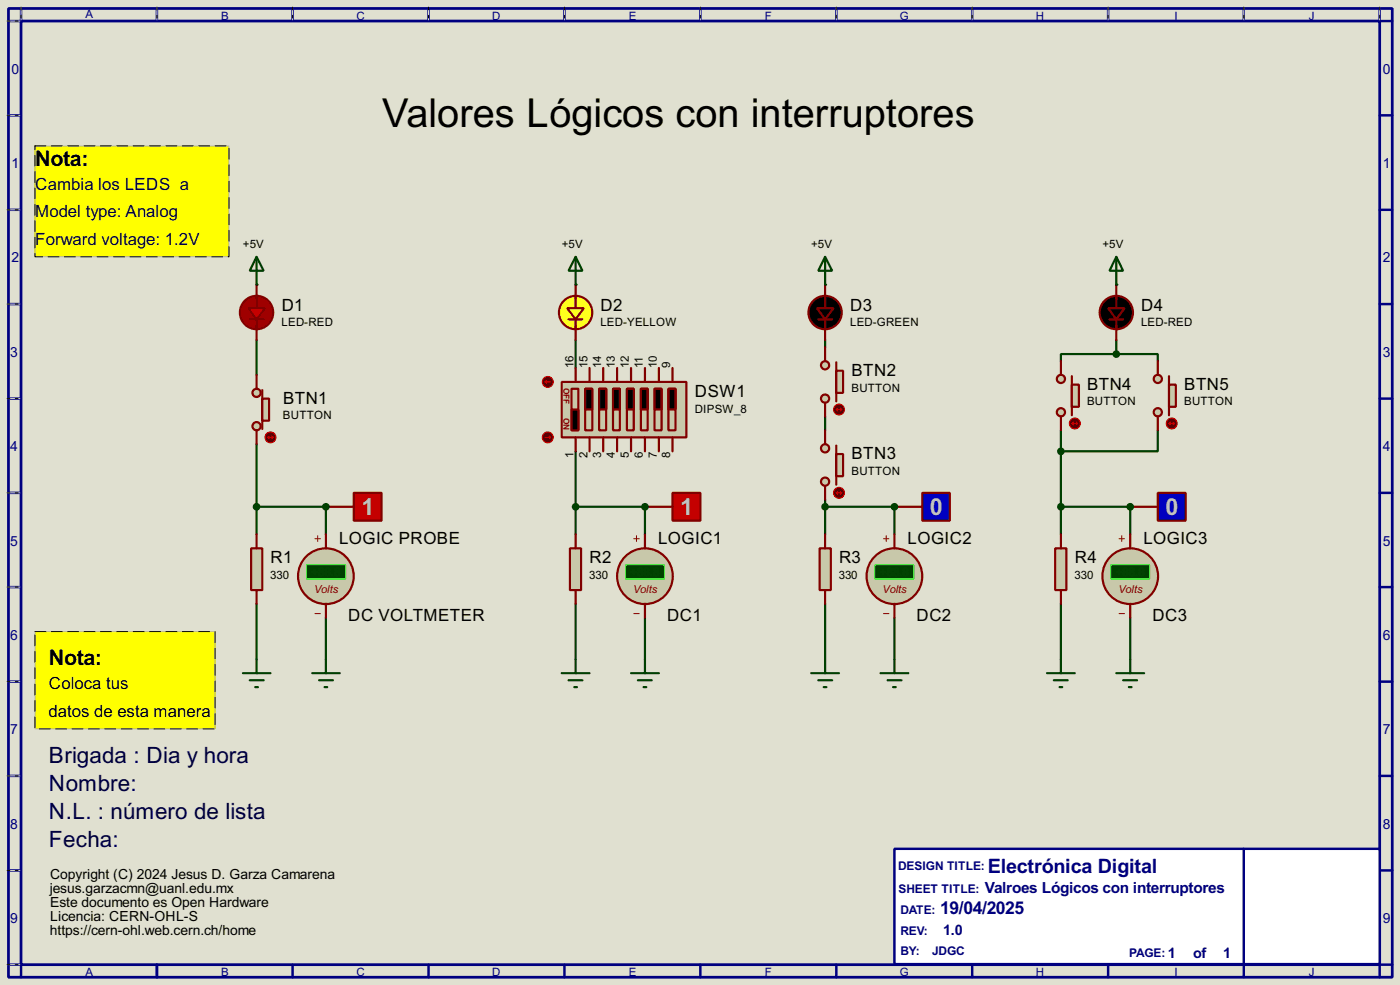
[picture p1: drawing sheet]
<svg xmlns="http://www.w3.org/2000/svg" width="256mm" height="180mm" viewBox="0 0 256 180" stroke-linecap="round" stroke-linejoin="round" font-family="sans-serif">
<path d="M0 0h256.5v180.3h-256.5z" fill="#e0e0d0"/>
<path d="M1.6 1.6h253.5v177.3h-253.5zM3.9 3.9h248.9v172.7h-248.9z" fill="none" stroke="#000080" stroke-width=".5"/>
<g fill="none" stroke="#000080" stroke-width=".45">
<path d="M3.9 1.6v2.3h-2.3M28.8 1.6v2.3M53.6 1.6v2.3M78.5 1.6v2.3M103.4 1.6v2.3M128.3 1.6v2.3M153.2 1.6v2.3M178.1 1.6v2.3M203 1.6v2.3M227.9 1.6v2.3M252.8 1.6v2.3h2.3M1.6 21.1h2.3"/>
<path d="M1.6 38.4h2.3M252.8 21.1h2.3M252.8 38.4h2.3M1.6 55.7h2.3M252.8 55.7h2.3M1.6 73h2.3M252.8 73h2.3M1.6 90.2h2.3M252.8 90.2h2.3M1.6 107.5h2.3M252.8 107.5h2.3M1.6 124.8h2.3"/>
<path d="M252.8 124.8h2.3M1.6 142h2.3M1.6 159.3h2.3M252.8 142h2.3M252.8 159.3h2.3M1.6 176.6h2.3v2.3M28.8 176.6v2.3M53.6 176.6v2.3M78.5 176.6v2.3M103.4 176.6v2.3M128.3 176.6v2.3M153.2 176.6v2.3"/>
<path d="M178.1 176.6v2.3M203 176.6v2.3M227.9 176.6v2.3M255.1 176.6h-2.3v2.3"/>
</g>
<g fill="none" stroke="#e0e0d0" stroke-width=".18">
<path d="M1.3 3.9h2.3M3.9 1.3v2.3M28.8 1.3v2.3M53.6 1.3v2.3M78.5 1.3v2.3M103.4 1.3v2.3M128.3 1.3v2.3M153.2 1.3v2.3M178.1 1.3v2.3M203 1.3v2.3M227.9 1.3v2.3M252.8 1.3v2.3"/>
<path d="M1.3 21.1h2.3M1.3 38.4h2.3M1.3 55.7h2.3M1.3 73h2.3M1.3 90.2h2.3M1.3 107.5h2.3M1.3 124.8h2.3M1.3 142h2.3M1.3 159.3h2.3M1.3 176.6h2.3"/>
</g>
<g fill="none" stroke="#000" stroke-width=".18" stroke-dasharray=".5 1">
<path d="M1.3 3.9h2.3M3.9 1.3v2.3M28.8 1.3v2.3M53.6 1.3v2.3M78.5 1.3v2.3M103.4 1.3v2.3M128.3 1.3v2.3M153.2 1.3v2.3M178.1 1.3v2.3M203 1.3v2.3M227.9 1.3v2.3M252.8 1.3v2.3"/>
<path d="M1.3 21.1h2.3M1.3 38.4h2.3M1.3 55.7h2.3M1.3 73h2.3M1.3 90.2h2.3M1.3 107.5h2.3M1.3 124.8h2.3M1.3 142h2.3M1.3 159.3h2.3M1.3 176.6h2.3"/>
</g>
<path d="M163.9 155.4h88.9v21.1h-88.9z" fill="#fff" stroke="#000080" stroke-width=".45"/>
<path d="M227.9 155.4v21.1" fill="none" stroke="#000080" stroke-width=".45"/>
<path d="M47 62.3v6.3M105.5 62.3v5.1M151.2 62.3v1.3M151.2 76.3v2.5M204.5 64.8h-10.1v1.3M204.5 64.8h7.6v1.3M204.5 62.3v2.5" fill="none" stroke="#004000" stroke-width=".4"/>
<g fill="#004000">
<circle cx="105.5" cy="52.1" r=".2"/>
<circle cx="151.2" cy="52.1" r=".2"/>
<circle cx="204.5" cy="52.1" r=".2"/>
</g>
<path d="M47 110.5v10.2" fill="none" stroke="#004000" stroke-width=".4"/>
<circle cx="47" cy="52.1" r=".2" fill="#004000"/>
<path d="M47 81.3v16.5M47 92.8h12.7" fill="none" stroke="#004000" stroke-width=".4"/>
<circle cx="59.7" cy="92.8" r=".2" fill="#004000"/>
<path d="M59.7 92.8v5M105.5 82.6v15.2M105.5 92.8h12.7M59.7 113.1v7.6M105.5 110.5v10.2" fill="none" stroke="#004000" stroke-width=".4"/>
<circle cx="118.2" cy="92.8" r=".2" fill="#004000"/>
<path d="M118.2 92.8v5M151.2 91.5v6.3M151.2 92.8h12.7M118.2 113.1v7.6M151.2 110.5v10.2" fill="none" stroke="#004000" stroke-width=".4"/>
<circle cx="163.9" cy="92.8" r=".2" fill="#004000"/>
<path d="M163.9 92.8v5M163.9 113.1v7.6M194.4 110.5v10.2" fill="none" stroke="#004000" stroke-width=".4"/>
<circle cx="207.1" cy="92.8" r=".2" fill="#004000"/>
<path d="M194.4 78.8v19M212.1 78.8v3.8h-17.7M194.4 92.8h12.7v5M207.1 113.1v7.6" fill="none" stroke="#004000" stroke-width=".4"/>
<path d="M6.4 115.6h33v17.8h-33z" fill-rule="evenodd" fill="#c8c8aa"/>
<path d="M6.4 115.6h33v17.8h-33z" fill-rule="evenodd" fill="#ff0"/>
<path d="M6.4 115.6h33v17.8h-33z" fill="none" stroke="#c8c8aa" stroke-width=".18"/>
<path d="M6.4 115.6h33v17.8h-33z" fill="none" stroke="#000" stroke-width=".18" stroke-dasharray="2 1"/>
<g fill="#c8c8aa" stroke="#800000" stroke-width=".4">
<circle cx="47" cy="78" r=".75"/>
<circle cx="47" cy="71.9" r=".75"/>
</g>
<path d="M48.1 71.4v7.1" fill="none" stroke="#800000" stroke-width=".4"/>
<path d="M48.1 73h1.2v4h-1.2z" fill="#c8c8aa" stroke="#800000" stroke-width=".4"/>
<path d="M47 68.6v2.6M47 78.8v2.5" fill="none" stroke="#800000" stroke-width=".4"/>
<circle cx="49.5" cy="80.1" r="1" fill="#400000" stroke="#f00" stroke-width=".2"/>
<path d="M49.3 79.8l-.2 .3M49.8 79.8l.3 .3M49.1 80.1h1M49.1 80.1l.2 .2M50.1 80.1l-.3 .2" fill="none" stroke="#f00" stroke-width=".2"/>
<circle cx="47" cy="57.2" r="3.1" fill="#a00" stroke="#800000" stroke-width=".4"/>
<path d="M45.8 58.5h2.5M47 54.2v2.2M47 58.5v1.8" fill="none" stroke="#800000" stroke-width=".4"/>
<path d="M45.5 56.4h3.1l-1.6 2.1z" fill="#ea0000" stroke="#800000" stroke-width=".4"/>
<path d="M47 52.1v2.6M47 59.7v2.6" fill="none" stroke="#800000" stroke-width=".4"/>
<circle cx="105.4" cy="57.2" r="3.1" fill="#ffff1c" stroke="#800000" stroke-width=".4"/>
<path d="M104.2 58.5h2.5M105.5 54.2v2.2M105.5 58.5v1.8" fill="none" stroke="#800000" stroke-width=".4"/>
<path d="M103.9 56.4h3.1l-1.5 2.1z" fill="#ffff2f" stroke="#800000" stroke-width=".4"/>
<path d="M105.5 52.1v2.6M105.5 59.7v2.6M149.9 58.5h2.6M151.2 52.1v4.3M151.2 58.5v3.8M203.3 58.5h2.5M204.5 52.1v4.3M204.5 58.5v3.8" fill="none" stroke="#800000" stroke-width=".4"/>
<g fill="#000" stroke="#800000" stroke-width=".4">
<path d="M149.7 56.4h3l-1.5 2.1zM203 56.4h3l-1.5 2.1z"/>
<circle cx="151.1" cy="57.2" r="3.1"/>
<circle cx="204.5" cy="57.2" r="3.1"/>
</g>
<g fill="#c8c8aa" stroke="#800000" stroke-width=".4">
<circle cx="151.1" cy="73" r=".75"/>
<circle cx="151.1" cy="66.9" r=".75"/>
</g>
<path d="M153.2 66.3v7.2" fill="none" stroke="#800000" stroke-width=".4"/>
<path d="M153.2 67.9h1.3v4h-1.3z" fill="#c8c8aa" stroke="#800000" stroke-width=".4"/>
<path d="M151.2 63.6v2.5M151.2 73.7v2.6" fill="none" stroke="#800000" stroke-width=".4"/>
<circle cx="153.7" cy="75" r="1" fill="#400000" stroke="#f00" stroke-width=".2"/>
<path d="M153.2 75h1M153.2 75l.3 .2M153.5 74.7l-.3 .3M154 74.7l.2 .3M154.2 75l-.2 .2" fill="none" stroke="#f00" stroke-width=".2"/>
<g fill="#c8c8aa" stroke="#800000" stroke-width=".4">
<circle cx="151.1" cy="88.2" r=".75"/>
<circle cx="151.1" cy="82.1" r=".75"/>
</g>
<path d="M153.2 81.6v7.1" fill="none" stroke="#800000" stroke-width=".4"/>
<path d="M153.2 83.1h1.3v4.1h-1.3z" fill="#c8c8aa" stroke="#800000" stroke-width=".4"/>
<path d="M151.2 78.8v2.5M151.2 89v2.5" fill="none" stroke="#800000" stroke-width=".4"/>
<circle cx="153.7" cy="90.2" r="1" fill="#400000" stroke="#f00" stroke-width=".2"/>
<path d="M153.2 90.2h1M153.2 90.2l.3 .3M153.5 90l-.3 .2M154 90l.2 .2M154.2 90.2l-.2 .3" fill="none" stroke="#f00" stroke-width=".2"/>
<g fill="#c8c8aa" stroke="#800000" stroke-width=".4">
<circle cx="194.3" cy="75.5" r=".75"/>
<circle cx="194.3" cy="69.4" r=".75"/>
</g>
<path d="M196.4 68.9v7.1" fill="none" stroke="#800000" stroke-width=".4"/>
<path d="M196.4 70.4h1.3v4.1h-1.3z" fill="#c8c8aa" stroke="#800000" stroke-width=".4"/>
<path d="M194.4 66.1v2.5M194.4 76.3v2.5" fill="none" stroke="#800000" stroke-width=".4"/>
<circle cx="196.9" cy="77.5" r="1" fill="#400000" stroke="#f00" stroke-width=".2"/>
<path d="M196.4 77.5h1M196.4 77.5l.3 .3M196.7 77.3l-.3 .2M197.2 77.3l.2 .2M197.4 77.5l-.2 .3" fill="none" stroke="#f00" stroke-width=".2"/>
<g fill="#c8c8aa" stroke="#800000" stroke-width=".4">
<circle cx="212.1" cy="75.5" r=".75"/>
<circle cx="212.1" cy="69.4" r=".75"/>
</g>
<path d="M214.2 68.9v7.1" fill="none" stroke="#800000" stroke-width=".4"/>
<path d="M214.2 70.4h1.2v4.1h-1.2z" fill="#c8c8aa" stroke="#800000" stroke-width=".4"/>
<path d="M212.1 66.1v2.5M212.1 76.3v2.5" fill="none" stroke="#800000" stroke-width=".4"/>
<circle cx="214.6" cy="77.5" r="1" fill="#400000" stroke="#f00" stroke-width=".2"/>
<path d="M214.2 77.5h1M214.2 77.5l.2 .3M214.4 77.3l-.2 .2M214.9 77.3l.3 .2M215.2 77.5l-.3 .3" fill="none" stroke="#f00" stroke-width=".2"/>
<path d="M46 100.4h2.1v7.6h-2.1z" fill="#c8c8aa" stroke="#800000" stroke-width=".4"/>
<path d="M47 97.8v2.6M47 108v2.5" fill="none" stroke="#800000" stroke-width=".4"/>
<circle cx="204.5" cy="64.8" r=".5" fill="#004000" stroke="#004000" stroke-width=".4"/>
<path d="M102.9 69.9h22.9v10.2h-22.9z" fill="#c8c8aa" stroke="#800000" stroke-width=".4"/>
<g fill="none" stroke="#800000" stroke-width=".4">
<path d="M104.7 71.2h1.3v7.6h-1.3zM105.5 67.4v2.5M107.2 71.2h1.3v7.6h-1.3zM108 67.4v2.5M109.8 71.2h1.3v7.6h-1.3zM110.5 67.4v2.5M112.3 71.2h1.3v7.6h-1.3zM113.1 67.4v2.5M114.9 71.2h1.2v7.6h-1.2zM115.6 67.4v2.5M117.4 71.2h1.3v7.6h-1.3zM118.2 67.4v2.5"/>
<path d="M119.9 71.2h1.3v7.6h-1.3zM120.7 67.4v2.5M122.5 71.2h1.3v7.6h-1.3zM123.2 67.4v2.5M105.5 80.1v2.5M108 80.1v2.5M110.5 80.1v2.5M113.1 80.1v2.5M115.6 80.1v2.5M118.2 80.1v2.5M120.7 80.1v2.5M123.2 80.1v2.5"/>
</g>
<path d="M104.7 75h1.3v3.8h-1.3zM107.2 71.2h1.3v3.8h-1.3zM109.8 71.2h1.3v3.8h-1.3zM112.3 71.2h1.3v3.8h-1.3zM114.9 71.2h1.2v3.8h-1.2zM117.4 71.2h1.3v3.8h-1.3zM119.9 71.2h1.3v3.8h-1.3zM122.5 71.2h1.3v3.8h-1.3z" fill="#000" stroke="#800000" stroke-width=".4"/>
<circle cx="100.3" cy="69.9" r="1" fill="#400000" stroke="#f00" stroke-width=".2"/>
<path d="M99.9 69.9l.2 .3M99.9 69.9h1M100.1 69.7l-.2 .2" fill="none" stroke="#f00" stroke-width=".2"/>
<circle cx="100.3" cy="80.1" r="1" fill="#400000" stroke="#f00" stroke-width=".2"/>
<path d="M100.6 79.8l.3 .3M99.9 80.1h1M100.9 80.1l-.3 .2" fill="none" stroke="#f00" stroke-width=".2"/>
<path d="M105.5 47l1.2 2.6h-2.5zM105.5 47v5.1M151.2 47l1.3 2.6h-2.6zM151.2 47v5.1M204.5 47l1.3 2.6h-2.5zM204.5 47v5.1M44.5 123.2h5.1M45.8 124.5h2.5M46.8 125.8h.5M47 120.7v2.5" fill="none" stroke="#004000" stroke-width=".4"/>
<path d="M6.4 26.7h35.6v20.3h-35.6z" fill-rule="evenodd" fill="#c8c8aa"/>
<path d="M6.4 26.7h35.6v20.3h-35.6z" fill-rule="evenodd" fill="#ff0"/>
<path d="M6.4 26.7h35.6v20.3h-35.6z" fill="none" stroke="#c8c8aa" stroke-width=".18"/>
<path d="M6.4 26.7h35.6v20.3h-35.6z" fill="none" stroke="#000" stroke-width=".18" stroke-dasharray="2 1"/>
<path d="M64.8 90.2h5.1v5.1h-5.1z" fill-rule="evenodd" fill="#c00000" stroke="#800000" stroke-width=".4"/>
<path d="M59.7 92.8h5.1" fill="none" stroke="#800000" stroke-width=".4"/>
<circle cx="59.7" cy="105.5" r="5.1" fill="#c8c8aa" stroke="#800000" stroke-width=".4"/>
<path d="M57.7 98.6h1M58.2 98.1v1M57.7 112.3h1" fill="none" stroke="#800000" stroke-width=".18"/>
<path d="M56.2 103.4h7.1v2.6h-7.1z" fill="#004000" stroke="#0f0" stroke-width=".2"/>
<path d="M59.7 97.8v2.6M59.7 110.5v2.6" fill="none" stroke="#800000" stroke-width=".4"/>
<path d="M47 47l1.3 2.6h-2.5zM47 47v5.1M57.2 123.2h5.1M58.5 124.5h2.5M59.5 125.8h.5M59.7 120.7v2.5" fill="none" stroke="#004000" stroke-width=".4"/>
<g fill="#004000" stroke="#004000" stroke-width=".4">
<circle cx="47" cy="92.8" r=".5"/>
<circle cx="59.7" cy="92.8" r=".5"/>
</g>
<path d="M104.4 100.4h2.1v7.6h-2.1z" fill="#c8c8aa" stroke="#800000" stroke-width=".4"/>
<path d="M105.5 97.8v2.6M105.5 108v2.5" fill="none" stroke="#800000" stroke-width=".4"/>
<path d="M102.9 123.2h5.1M104.2 124.5h2.5M105.2 125.8h.5M105.5 120.7v2.5" fill="none" stroke="#004000" stroke-width=".4"/>
<path d="M123.2 90.2h5.1v5.1h-5.1z" fill-rule="evenodd" fill="#c00000" stroke="#800000" stroke-width=".4"/>
<path d="M118.2 92.8h5" fill="none" stroke="#800000" stroke-width=".4"/>
<circle cx="118.1" cy="105.5" r="5.1" fill="#c8c8aa" stroke="#800000" stroke-width=".4"/>
<path d="M116.1 98.6h1M116.6 98.1v1M116.1 112.3h1" fill="none" stroke="#800000" stroke-width=".18"/>
<path d="M114.6 103.4h7.1v2.6h-7.1z" fill="#004000" stroke="#0f0" stroke-width=".2"/>
<path d="M118.2 97.8v2.6M118.2 110.5v2.6" fill="none" stroke="#800000" stroke-width=".4"/>
<g fill="#004000" stroke="#004000" stroke-width=".4">
<circle cx="105.4" cy="92.8" r=".5"/>
<circle cx="118.1" cy="92.8" r=".5"/>
</g>
<path d="M115.6 123.2h5.1M116.9 124.5h2.5M117.9 125.8h.5M118.2 120.7v2.5" fill="none" stroke="#004000" stroke-width=".4"/>
<path d="M150.2 100.4h2v7.6h-2z" fill="#c8c8aa" stroke="#800000" stroke-width=".4"/>
<path d="M151.2 97.8v2.6M151.2 108v2.5" fill="none" stroke="#800000" stroke-width=".4"/>
<path d="M148.6 123.2h5.1M149.9 124.5h2.6M150.9 125.8h.5M151.2 120.7v2.5" fill="none" stroke="#004000" stroke-width=".4"/>
<path d="M169 90.2h5v5.1h-5z" fill-rule="evenodd" fill="#0000c0" stroke="#800000" stroke-width=".4"/>
<path d="M163.9 92.8h5.1" fill="none" stroke="#800000" stroke-width=".4"/>
<circle cx="163.8" cy="105.5" r="5.1" fill="#c8c8aa" stroke="#800000" stroke-width=".4"/>
<path d="M161.9 98.6h1M162.4 98.1v1M161.9 112.3h1" fill="none" stroke="#800000" stroke-width=".18"/>
<path d="M160.3 103.4h7.1v2.6h-7.1z" fill="#004000" stroke="#0f0" stroke-width=".2"/>
<path d="M163.9 97.8v2.6M163.9 110.5v2.6" fill="none" stroke="#800000" stroke-width=".4"/>
<g fill="#004000" stroke="#004000" stroke-width=".4">
<circle cx="151.1" cy="92.8" r=".5"/>
<circle cx="163.8" cy="92.8" r=".5"/>
</g>
<path d="M161.3 123.2h5.1M162.6 124.5h2.6M163.6 125.8h.5M163.9 120.7v2.5" fill="none" stroke="#004000" stroke-width=".4"/>
<path d="M193.3 100.4h2.1v7.6h-2.1z" fill="#c8c8aa" stroke="#800000" stroke-width=".4"/>
<path d="M194.4 97.8v2.6M194.4 108v2.5" fill="none" stroke="#800000" stroke-width=".4"/>
<path d="M191.8 123.2h5.1M193.1 124.5h2.5M194.1 125.8h.5M194.4 120.7v2.5" fill="none" stroke="#004000" stroke-width=".4"/>
<path d="M212.1 90.2h5.1v5.1h-5.1z" fill-rule="evenodd" fill="#0000c0" stroke="#800000" stroke-width=".4"/>
<path d="M207.1 92.8h5" fill="none" stroke="#800000" stroke-width=".4"/>
<circle cx="207" cy="105.5" r="5.1" fill="#c8c8aa" stroke="#800000" stroke-width=".4"/>
<path d="M205 98.6h1M205.5 98.1v1M205 112.3h1" fill="none" stroke="#800000" stroke-width=".18"/>
<path d="M203.5 103.4h7.1v2.6h-7.1z" fill="#004000" stroke="#0f0" stroke-width=".2"/>
<path d="M207.1 97.8v2.6M207.1 110.5v2.6" fill="none" stroke="#800000" stroke-width=".4"/>
<g fill="#004000" stroke="#004000" stroke-width=".4">
<circle cx="207" cy="92.8" r=".5"/>
<circle cx="194.3" cy="92.8" r=".5"/>
<circle cx="194.3" cy="82.6" r=".5"/>
</g>
<path d="M204.5 123.2h5.1M205.8 124.5h2.5M206.8 125.8h.5M207.1 120.7v2.5" fill="none" stroke="#004000" stroke-width=".4"/>
<text font-size="8.2" x="70" y="23.2">Valores Lógicos con interruptores</text>
<g font-size="4.8" fill="#c0c0c0">
<text x="66.2" y="94.3">1</text>
<text x="124.6" y="94.3">1</text>
<text x="170.4" y="94.3">0</text>
<text x="213.5" y="94.3">0</text>
</g>
<g font-size="4.6" fill="#000040">
<text x="9" y="139.7">Brigada : Dia y hora</text>
<text x="9" y="144.8">Nombre:</text>
<text x="9" y="149.9">N.L. : número de lista</text>
<text x="9" y="155">Fecha:</text>
</g>
<g font-size="4.4">
<text x="6.5" y="30.3">Nota:</text>
<text x="9" y="121.8">Nota:</text>
</g>
<text font-size="4.1" fill="#000080" x="181" y="159.7">Electrónica Digital</text>
<text font-size="3.6" fill="#000080" x="172.3" y="167.4">19/04/2025</text>
<g font-size="3.5" fill="#000040">
<text x="6.5" y="34.7">Cambia los LEDS a</text>
<text x="6.5" y="39.8">Model type: Analog</text>
<text x="6.5" y="44.8">Forward voltage: 1.2V</text>
</g>
<g font-size="3.5">
<text x="51.6" y="56.8">D1</text>
<text x="110" y="56.8">D2</text>
<text x="155.8" y="56.8">D3</text>
<text x="209.1" y="56.8">D4</text>
<text x="156" y="68.8">BTN2</text>
<text x="199.2" y="71.3">BTN4</text>
<text x="217" y="71.3">BTN5</text>
<text x="51.9" y="73.9">BTN1</text>
<text x="127.3" y="72.6">DSW1</text>
<text x="156" y="84">BTN3</text>
<text x="62.1" y="99.6">LOGIC PROBE</text>
<text x="120.6" y="99.6">LOGIC1</text>
<text x="166.3" y="99.6">LOGIC2</text>
<text x="209.5" y="99.6">LOGIC3</text>
<text x="49.6" y="103.1">R1</text>
<text x="108" y="103.1">R2</text>
<text x="153.7" y="103.1">R3</text>
<text x="196.9" y="103.1">R4</text>
<text x="63.8" y="113.6">DC VOLTMETER</text>
<text x="122.2" y="113.6">DC1</text>
<text x="167.9" y="113.6">DC2</text>
<text x="211.1" y="113.6">DC3</text>
<text x="8.9" y="131.2">datos de esta manera</text>
<text x="9" y="126.1">Coloca tus</text>
</g>
<text font-size="3.2" fill="#000080" x="180.4" y="163.5">Valroes Lógicos con interruptores</text>
<g font-size="3" fill="#000080">
<text x="172.8" y="171.1">1.0</text>
<text x="214" y="175.4">1</text>
<text x="218.6" y="175.4">of</text>
<text x="224.1" y="175.4">1</text>
</g>
<g font-size="2.9" fill="#000080">
<text x="2.1" y="13.5">0</text>
<text x="253.4" y="13.5">0</text>
<text x="2.1" y="30.7">1</text>
<text x="253.4" y="30.7">1</text>
<text x="2.1" y="48">2</text>
<text x="253.4" y="48">2</text>
<text x="1.9" y="65.3">3</text>
<text x="253.4" y="65.3">3</text>
<text x="1.9" y="82.5">4</text>
<text x="253.4" y="82.5">4</text>
<text x="1.9" y="99.9">5</text>
<text x="253.4" y="99.9">5</text>
<text x="1.9" y="117.1">6</text>
<text x="253.4" y="117.1">6</text>
<text x="1.9" y="134.4">7</text>
<text x="253.4" y="134.4">7</text>
<text x="1.9" y="151.7">8</text>
<text x="253.4" y="151.7">8</text>
<text x="1.9" y="168.9">9</text>
<text x="253.4" y="168.9">9</text>
</g>
<g font-size="2.9">
<text x="9.2" y="161">Copyright (C) 2024 Jesus D. Garza Camarena</text>
<text x="9.2" y="163.5">jesus.garzacmn@uanl.edu.mx</text>
<text x="9.2" y="166">Este documento es Open Hardware</text>
<text x="9.2" y="171.1">https://cern-ohl.web.cern.ch/home</text>
<text x="9.2" y="168.6">Licencia: CERN-OHL-S</text>
</g>
<g font-size="2.5" fill="#000080">
<text x="164.5" y="159.2">DESIGN TITLE:</text>
<text x="164.6" y="163.5">SHEET TITLE:</text>
<text x="164.9" y="167.4">DATE:</text>
<text x="164.9" y="171.2">REV:</text>
<text x="164.9" y="174.7">BY:</text>
<text x="170.7" y="174.7">JDGC</text>
<text x="206.8" y="175.2">PAGE:</text>
</g>
<g font-size="2.4" fill="#000080">
<text x="15.6" y="3.4">A</text>
<text x="40.5" y="3.6">B</text>
<text x="65.3" y="3.6">C</text>
<text x="90.2" y="3.6">D</text>
<text x="115.2" y="3.6">E</text>
<text x="140.1" y="3.6">F</text>
<text x="164.8" y="3.6">G</text>
<text x="189.8" y="3.6">H</text>
<text x="215.1" y="3.6">I</text>
<text x="239.8" y="3.6">J</text>
<text x="15.6" y="178.7">A</text>
<text x="40.5" y="178.7">B</text>
<text x="65.3" y="178.7">C</text>
<text x="90.2" y="178.7">D</text>
<text x="115.2" y="178.7">E</text>
<text x="140.1" y="178.7">F</text>
<text x="164.8" y="178.7">G</text>
<text x="189.8" y="178.7">H</text>
<text x="215.1" y="178.7">I</text>
<text x="239.8" y="178.7">J</text>
</g>
<g font-size="2.4">
<text x="44.5" y="45.3">+5V</text>
<text x="102.9" y="45.3">+5V</text>
<text x="148.6" y="45.3">+5V</text>
<text x="202" y="45.3">+5V</text>
<text x="51.6" y="59.8">LED-RED</text>
<text x="110" y="59.8">LED-YELLOW</text>
<text x="155.7" y="59.8">LED-GREEN</text>
<text x="209" y="59.8">LED-RED</text>
<text x="105.1" y="67.4" transform="rotate(-90 105.1 67.4)">16</text>
<text x="107.6" y="67.4" transform="rotate(-90 107.6 67.4)">15</text>
<text x="110.1" y="67.4" transform="rotate(-90 110.1 67.4)">14</text>
<text x="112.7" y="67.4" transform="rotate(-90 112.7 67.4)">13</text>
<text x="115.2" y="67.4" transform="rotate(-90 115.2 67.4)">12</text>
<text x="117.8" y="67.4" transform="rotate(-90 117.8 67.4)">11</text>
<text x="120.3" y="67.3" transform="rotate(-90 120.3 67.3)">10</text>
<text x="122.8" y="67.3" transform="rotate(-90 122.8 67.3)">9</text>
<text x="156" y="71.7">BUTTON</text>
<text x="51.8" y="76.8">BUTTON</text>
<text x="127.3" y="75.5">DIPSW_8</text>
<text x="199.1" y="74.2">BUTTON</text>
<text x="216.9" y="74.2">BUTTON</text>
<text x="105.1" y="83.8" transform="rotate(-90 105.1 83.8)">1</text>
<text x="107.6" y="83.8" transform="rotate(-90 107.6 83.8)">2</text>
<text x="110.1" y="83.8" transform="rotate(-90 110.1 83.8)">3</text>
<text x="112.7" y="83.8" transform="rotate(-90 112.7 83.8)">4</text>
<text x="115.2" y="83.7" transform="rotate(-90 115.2 83.7)">5</text>
<text x="117.8" y="83.8" transform="rotate(-90 117.8 83.8)">6</text>
<text x="120.3" y="83.8" transform="rotate(-90 120.3 83.8)">7</text>
<text x="122.8" y="83.8" transform="rotate(-90 122.8 83.8)">8</text>
<text x="156" y="86.9">BUTTON</text>
<text x="49.5" y="106">330</text>
<text x="107.9" y="106">330</text>
<text x="153.7" y="106">330</text>
<text x="196.8" y="106">330</text>
</g>
<g font-size="2.4" fill="#008000">
<text x="57.1" y="105.5">+88.8</text>
<text x="115.5" y="105.5">+88.8</text>
<text x="161.2" y="105.5">+88.8</text>
<text x="204.4" y="105.5">+88.8</text>
</g>
<g font-size="2.3" fill="#800000">
<text x="57.5" y="108.6">Volts</text>
<text x="116" y="108.6">Volts</text>
<text x="161.7" y="108.6">Volts</text>
<text x="204.9" y="108.6">Volts</text>
</g>
<g font-size="1.7" fill="#800000">
<text x="103.2" y="70.9" transform="rotate(90 103.2 70.9)">OFF</text>
<text x="103.2" y="76.4" transform="rotate(90 103.2 76.4)">ON</text>
</g>
</svg>
